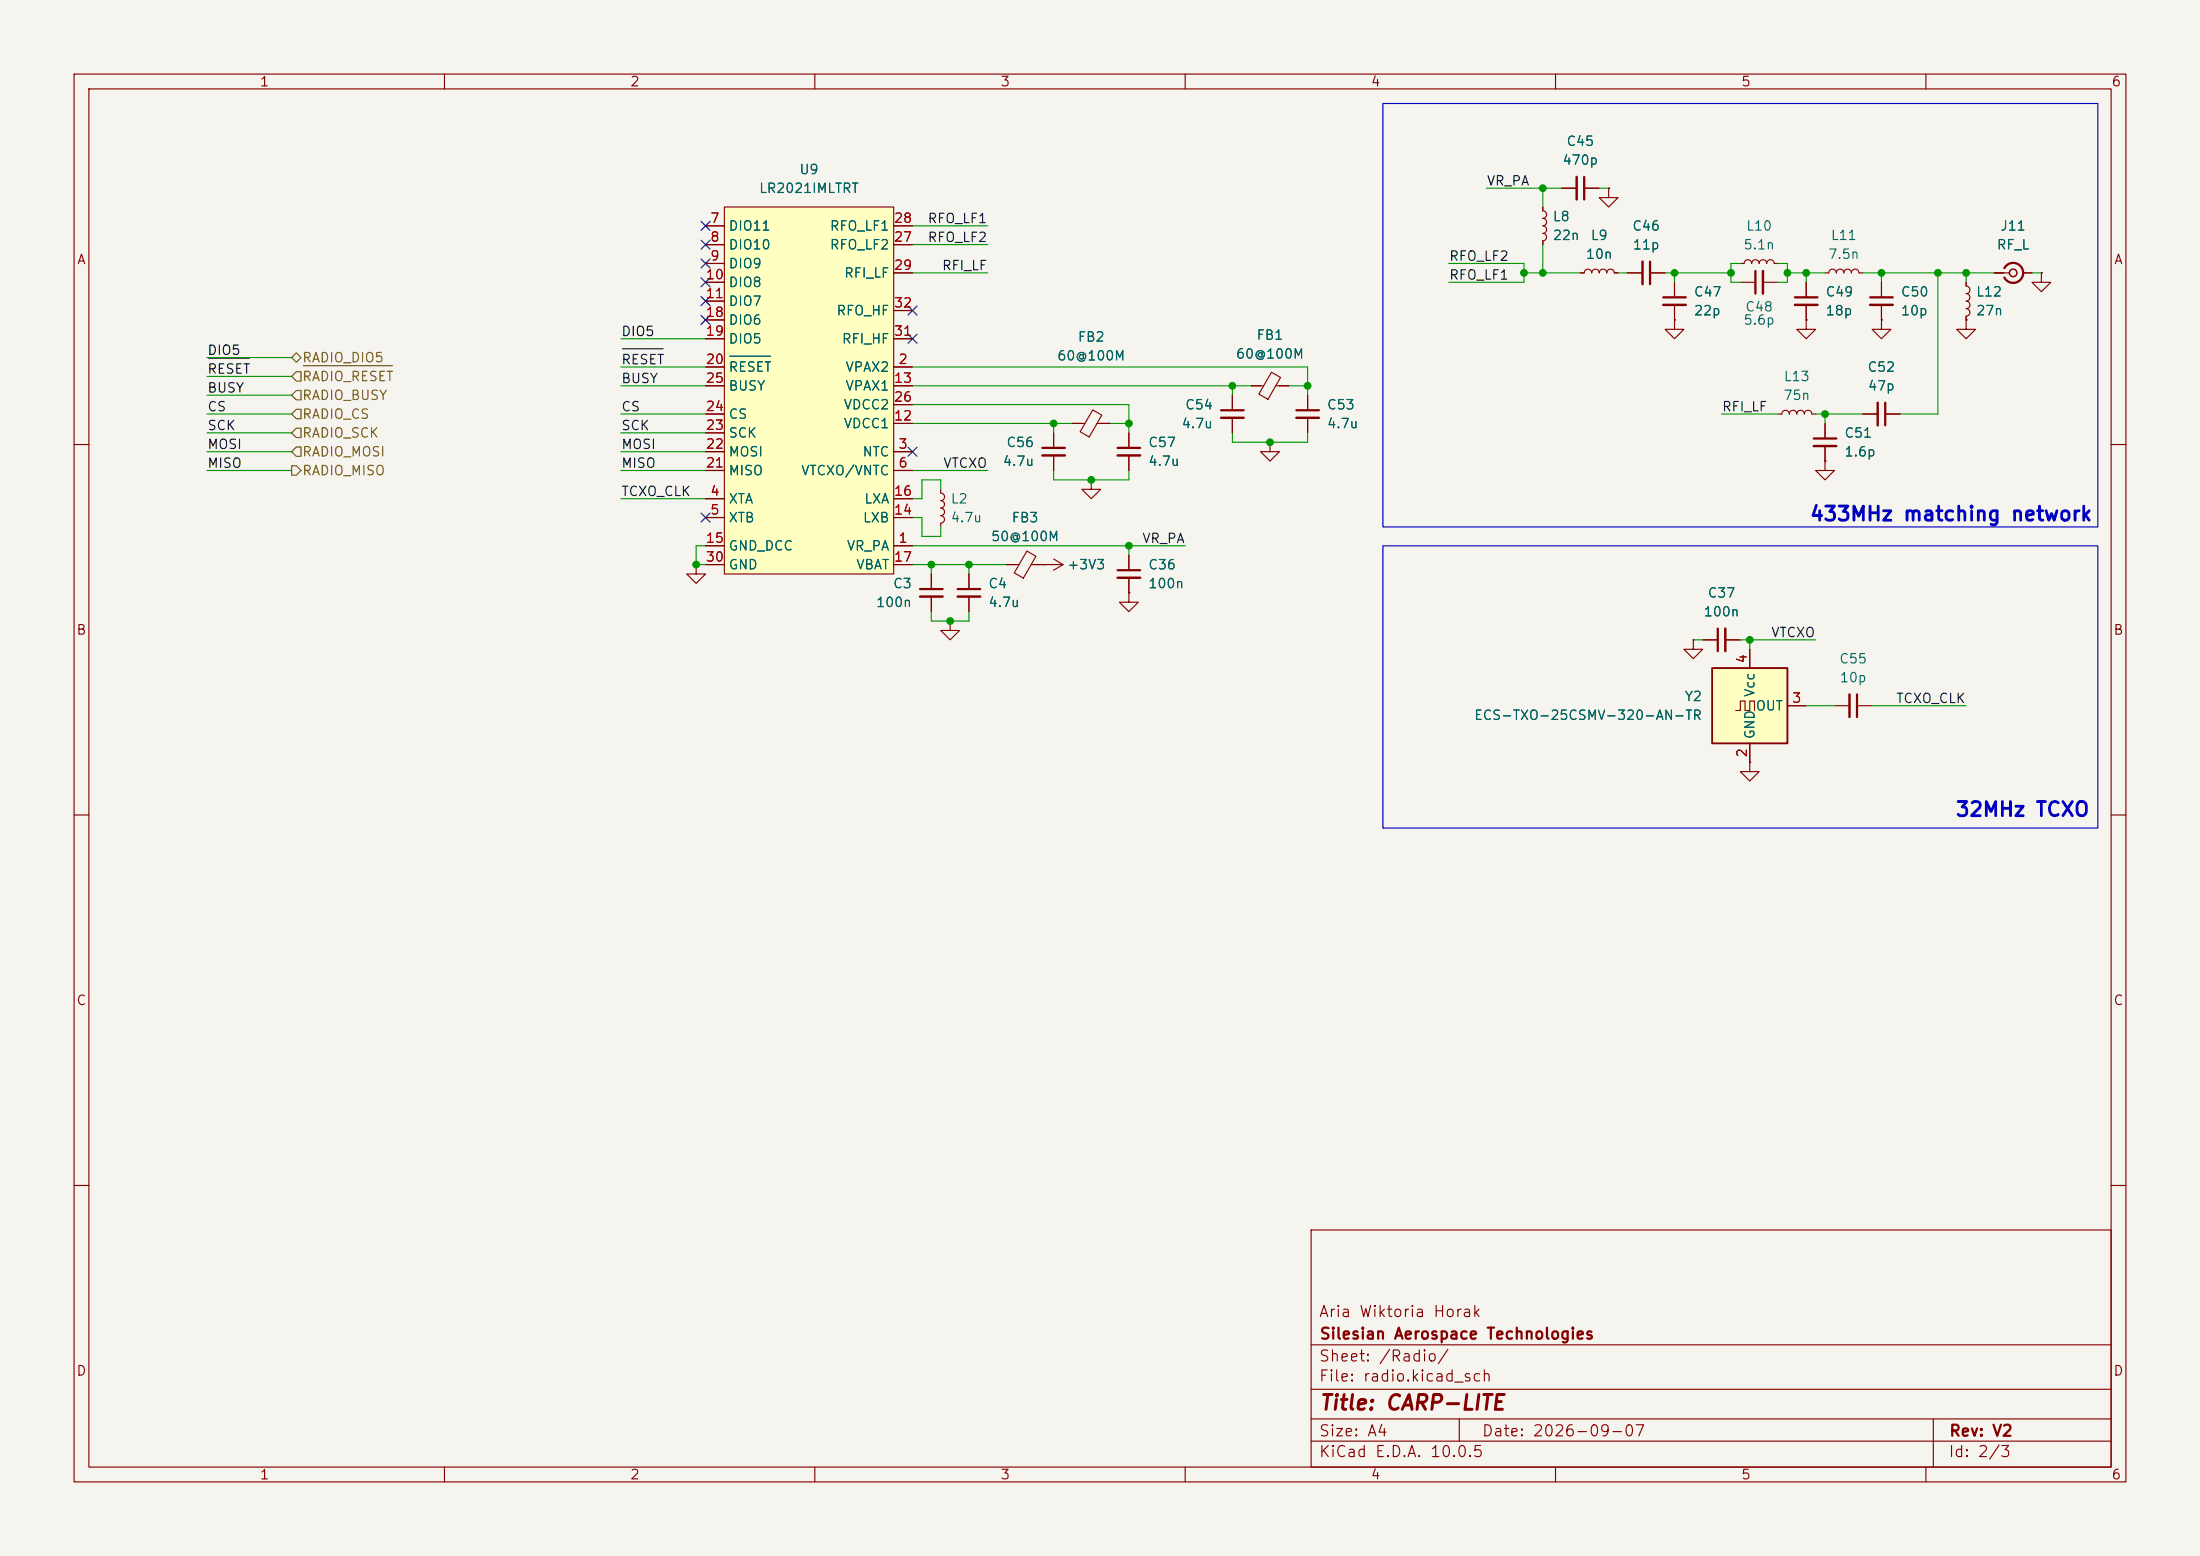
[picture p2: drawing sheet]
<svg xmlns="http://www.w3.org/2000/svg" width="297mm" height="210mm" viewBox="0 0 297 210" stroke-linecap="round" stroke-linejoin="round" font-family="sans-serif">
<path d="M0 0h297v210h-297z" fill="#f5f4ef" stroke="#f5f4ef" stroke-width=".14"/>
<g fill="none" stroke="#840000" stroke-width=".15">
<path d="M10 10h277v190h-277zM12 12h273v186h-273zM60 10v2M110 10v2M160 10v2M210 10v2M260 10v2M219.7 36.8h2M222.8 36.8h2M226.1 38.1v2M234.9 35.6h.6a.51 .51 0 0 1 .5-.5 .51 .51 0 0 1 .5 .5 .51 .51 0 0 1 .5-.5 .51 .51 0 0 1 .5 .5 .51 .51 0 0 1 .5-.5 .51 .51 0 0 1 .5 .5 .51 .51 0 0 1 .5-.5 .51 .51 0 0 1 .5 .5h.5M234.9 38.1h2.1"/>
<path d="M238 38.1h2M142.2 58.4v2.1M144.8 57.2h1.6M147.5 55.3l1.2 .7-1.7 3-1.2-.7zM148.1 57.2h1.8M226.1 41.1v2.1M10 60h2M125.7 77.5v2M127 66v.5a.51 .51 0 0 1 .5 .6 .51 .51 0 0 1-.5 .5 .5 .5 0 0 1 .5 .5 .5 .5 0 0 1-.5 .5 .51 .51 0 0 1 .5 .5 .51 .51 0 0 1-.5 .5 .5 .5 0 0 1 .5 .5 .5 .5 0 0 1-.5 .5v.5M130.8 77.5v2M135.9 76.2h1.6M138.6 74.4l1.3 .7-1.7 2.9-1.3-.7z"/>
<path d="M139.2 76.2h4.3M141 76.2h.1M142.2 61.5v2M142.2 75.4l1.3 .8M143.5 76.2l-1.3 .8M285 60h2M125.7 80.5v2.1M128.3 83.8v1.3h1.2l-1.2 1.3-1.3-1.3h1.3M128.3 83.8h.1M130.8 80.5v2.1M152.4 80v1.3h1.3l-1.3 1.3-1.3-1.3h1.3M152.4 80h.1"/>
<path d="M10 110h2M285 110h2M10 160h2M177 166h108v32h-108zM285 160h2M60 198v2M110 198v2M160 198v2M177 194.5h108M177 191.5h108M177 187.5h108M177 181.5h108"/>
<path d="M197 191.5v3M210 198v2M260 198v2M261 191.5v6.5"/>
</g>
<path d="M222.8 35.3v3.1M237 36.6v3M224.5 40.1h3.1M124.2 79.5h3.1M129.3 79.5h3M140.7 60.5h3.1" fill="none" stroke="#840000" stroke-width=".3"/>
<path d="M221.7 35.3v3.1M238 36.6v3M224.5 41.1h3.1M140.7 61.5h3.1M124.2 80.5h3.1M129.3 80.5h3" fill="none" stroke="#840000" stroke-width=".33"/>
<path d="M97.8 27.9h22.8v49.6h-22.8z" fill="#ffffc2"/>
<g fill="none" stroke="#840000" stroke-width=".15">
<path d="M95.2 30.5h2.6M95.2 33h2.6M95.2 35.6h2.6M95.2 38.1h2.6M97.8 27.9h22.8v49.6h-22.8zM120.6 30.5h2.6M120.6 33h2.6M120.6 36.8h2.6M208.3 27.9v.5a.51 .51 0 0 1 .5 .6 .51 .51 0 0 1-.5 .5 .5 .5 0 0 1 .5 .5 .5 .5 0 0 1-.5 .5 .51 .51 0 0 1 .5 .5 .51 .51 0 0 1-.5 .5 .5 .5 0 0 1 .5 .5 .5 .5 0 0 1-.5 .5v.5M210.8 25.4h2.1M213.4 36.8h.5a.51 .51 0 0 1 .5-.5 .51 .51 0 0 1 .5 .5 .51 .51 0 0 1 .5-.5 .51 .51 0 0 1 .5 .5 .51 .51 0 0 1 .5-.5 .51 .51 0 0 1 .5 .5 .51 .51 0 0 1 .5-.5 .51 .51 0 0 1 .5 .5h.5M213.9 25.4h2"/>
<path d="M217.2 25.4v1.3h1.2l-1.2 1.2-1.3-1.2h1.3M217.2 25.4h.1M243.8 38.1v2M246.4 36.8h.5a.51 .51 0 0 1 .5-.5 .51 .51 0 0 1 .5 .5 .51 .51 0 0 1 .5-.5 .51 .51 0 0 1 .5 .5 .51 .51 0 0 1 .5-.5 .51 .51 0 0 1 .5 .5 .51 .51 0 0 1 .5-.5 .51 .51 0 0 1 .6 .5h.5M254 38.1v2M265.4 38.1v.5a.51 .51 0 0 1 .5 .5 .51 .51 0 0 1-.5 .5 .5 .5 0 0 1 .5 .5 .5 .5 0 0 1-.5 .5 .51 .51 0 0 1 .5 .5 .51 .51 0 0 1-.5 .6 .5 .5 0 0 1 .5 .5 .5 .5 0 0 1-.5 .5v.5M269.2 36.8h2.1M273 36.8h1.3M275.6 36.8v1.3h1.3l-1.3 1.3-1.3-1.3h1.3M275.6 36.8h.1M95.2 49.5h2.6M95.2 40.6h2.6"/>
<path d="M95.2 52.1h2.6M95.2 43.2h2.6M95.2 45.7h2.6M95.2 58.4h2.6M95.2 55.9h2.6M120.6 49.5h2.6M120.6 57.2h2.6M120.6 52.1h2.6M120.6 45.7h2.6M120.6 54.6h2.6M120.6 41.9h2.6M152.4 58.4v2.1"/>
<path d="M166.4 53.3v2.1M166.4 56.4v2M171.4 59.7v1.3h1.3l-1.3 1.2-1.2-1.2h1.2M171.4 59.7h.1M176.5 53.3v2.1M176.5 56.4v2M226.1 43.2v1.3h1.2l-1.2 1.2-1.3-1.2h1.3M226.1 43.2h.1M240 55.9h.5a.51 .51 0 0 1 .5-.5 .51 .51 0 0 1 .6 .5 .51 .51 0 0 1 .5-.5 .51 .51 0 0 1 .5 .5 .51 .51 0 0 1 .5-.5 .51 .51 0 0 1 .5 .5 .51 .51 0 0 1 .5-.5 .51 .51 0 0 1 .5 .5h.5M243.8 43.2v1.3h1.3l-1.3 1.2-1.2-1.2h1.2M243.8 43.2h.1M243.8 41.1v2.1"/>
<path d="M246.4 57.2v2M251.5 55.9h2M254 43.2v1.3h1.3l-1.3 1.2-1.3-1.2h1.3M254 43.2h.1M254 41.1v2.1M254.5 55.9h2M265.4 43.2v1.3h1.3l-1.3 1.2-1.2-1.2h1.2M265.4 43.2h.1M94 76.2v1.3h1.2l-1.2 1.2-1.3-1.2h1.3M94 76.2h.1M95.2 73.7h2.6M95.2 61h2.6"/>
<path d="M95.2 67.3h2.6M95.2 69.9h2.6M95.2 63.5h2.6M95.2 76.2h2.6M120.6 73.7h2.6M120.6 61h2.6M120.6 67.3h2.6M120.6 69.9h2.6M120.6 63.5h2.6M120.6 76.2h2.6M147.3 64.8v1.2h1.3l-1.3 1.3-1.3-1.3h1.3M147.3 64.8h.1"/>
<path d="M152.4 61.5v2M152.4 74.9v2.1M152.4 78v2M246.4 62.2v1.3h1.2l-1.2 1.3-1.3-1.3h1.3M246.4 62.2h.1M246.4 60.2v2"/>
</g>
<path d="M98.5 48.1h5.5" fill="none" stroke="#006464" stroke-width=".15"/>
<path d="M213.9 23.9v3M270.6 36.2a1.35 1.35 0 0 1 2-.4 1.35 1.35 0 0 1 0 2.1 1.35 1.35 0 0 1-2-.4M164.8 55.4h3.1M175 55.4h3.1M242.3 40.1h3.1M244.9 59.2h3M252.5 40.1h3M254.5 54.4v3M150.9 77h3M150.9 60.5h3" fill="none" stroke="#840000" stroke-width=".3"/>
<path d="M212.9 23.9v3M164.8 56.4h3.1M175 56.4h3.1M242.3 41.1h3.1M252.5 41.1h3M253.5 54.4v3M150.9 78h3M150.9 61.5h3M244.9 60.2h3" fill="none" stroke="#840000" stroke-width=".33"/>
<circle cx="271.8" cy="36.8" r=".51" fill="none" stroke="#840000" stroke-width=".2"/>
<path d="M231.1 90.2h10.2v10.1h-10.2z" fill="#ffffc2"/>
<path d="M231.1 90.2h10.2v10.1h-10.2z" fill="none" stroke="#840000" stroke-width=".25"/>
<g fill="none" stroke="#840000" stroke-width=".15">
<path d="M95.2 30.5h2.6M95.2 33h2.6M95.2 35.6h2.6M95.2 38.1h2.6M120.6 30.5h2.6M120.6 33h2.6M120.6 36.8h2.6M208.3 27.9v.5M208.3 32.5v.5M210.8 25.4h2.1M213.4 36.8h.5M213.9 25.4h2"/>
<path d="M217.2 25.4h.1M217.9 36.8h.5M219.7 36.8h2M222.8 36.8h2M226.1 38.1v2M243.8 38.1v2M254 38.1v2M265.4 38.1v.5M269.2 36.8h1.3M273 36.8h1.3M275.6 36.8h.1M95.2 52.1h2.6"/>
<path d="M95.2 49.5h2.6M95.2 40.6h2.6M95.2 43.2h2.6M95.2 45.7h2.6M95.2 58.4h2.6M95.2 55.9h2.6M120.6 52.1h2.6M120.6 49.5h2.6M120.6 57.2h2.6M120.6 45.7h2.6M120.6 54.6h2.6M120.6 41.9h2.6"/>
<path d="M142.2 58.4v2.1M144.8 57.2h1.2M148.6 57.2h1.3M152.4 58.4v2.1M166.4 53.3v2.1M166.4 56.4v2M168.9 52.1h1.7M171.7 50.2l1.2 .8-1.7 2.9-1.2-.7zM172.2 52.1h1.8M176.5 53.3v2.1M176.5 56.4v2M226.1 43.2h.1"/>
<path d="M226.1 41.1v2.1M243.8 43.2h.1M243.8 41.1v2.1M246.4 57.2v2M251.5 55.9h2M254 43.2h.1M254 41.1v2.1M254.5 55.9h2M265.4 43.2h.1M265.4 42.7v.5M94 76.2h.1M95.2 73.7h2.6"/>
<path d="M95.2 61h2.6M95.2 67.3h2.6M95.2 69.9h2.6M95.2 63.5h2.6M95.2 76.2h2.6M120.6 73.7h2.6M120.6 61h2.6M120.6 67.3h2.6M120.6 69.9h2.6M120.6 63.5h2.6M120.6 76.2h2.6M125.7 77.5v2"/>
<path d="M130.8 77.5v2M135.9 76.2h1.3M139.7 76.2h1.3M141 76.2h.1M142.2 61.5v2M152.4 61.5v2M152.4 74.9v2.1M152.4 78v2M246.4 62.2h.1M246.4 60.2v2M125.7 80.5v2.1M130.8 80.5v2.1"/>
<path d="M152.4 80h.1M228.6 86.4v1.2h1.3l-1.3 1.3-1.3-1.3h1.3M228.6 86.4h.1M229.9 86.4h2M232.9 86.4h2M234.3 95.9h.6v-1.3h.7v1.3h.6v-1.3h.7v1.3M236.2 87.6v2.6M241.3 95.3h2.5M247.6 95.3h2.1M250.7 95.3h2M236.2 102.9v1.2h1.3l-1.3 1.3-1.3-1.3h1.3M236.2 102.9h.1"/>
<path d="M236.2 100.3v2.6"/>
</g>
<path d="M231.9 84.8v3.1M250.7 93.7v3.1" fill="none" stroke="#840000" stroke-width=".3"/>
<path d="M232.9 84.8v3.1M249.7 93.7v3.1" fill="none" stroke="#840000" stroke-width=".33"/>
<path d="M39.4 55.9l.6-.7h.6v1.3h-.6zM39.4 48.3l.6-.7 .6 .7-.6 .6zM39.4 53.3l.6-.6h.6v1.3h-.6zM39.4 50.8l.6-.6h.6v1.2h-.6zM39.4 58.4l.6-.6h.6v1.3h-.6zM41 49.4h12M39.4 61l.6-.7h.6v1.3h-.6zM39.4 62.9h.6l.6 .6-.6 .6h-.6z" fill="none" stroke="#725600" stroke-width=".15"/>
<path d="M28.2 48.3h5.5M84 47.1h5.5" fill="none" stroke="#0f0f0f" stroke-width=".15"/>
<g fill="none" stroke="#009600" stroke-width=".15">
<path d="M123.2 36.8h10.1M123.2 33h10.1M123.2 30.5h10.1M195.6 35.6h10.1v2.5h-10.1M200.7 25.4h10.1M205.7 36.8h7.7M208.3 25.4v2.5M208.3 33v3.8M215.9 25.4h1.3M218.4 36.8h1.3M224.8 36.8h8.9M226.1 36.8v1.3"/>
<path d="M234.9 35.6h-1.2v2.5h1.2M240 35.6h1.3v2.5h-1.3M241.3 36.8h5.1M243.8 36.8v1.3M251.5 36.8h17.7M254 36.8v1.3M261.6 36.8v19.1h-5.1M265.4 36.8v1.3M274.3 36.8h1.3M27.9 55.9h11.5M27.9 58.4h11.5M27.9 50.8h11.5"/>
<path d="M27.9 48.3h11.5M27.9 53.3h11.5M83.8 55.9h11.4M83.8 58.4h11.4M83.8 52.1h11.4M83.8 49.5h11.4M83.8 45.7h11.4M123.2 54.6h29.2v3.8M123.2 52.1h45.7M123.2 49.5h53.3v3.8M123.2 57.2h21.6M142.2 57.2v1.2"/>
<path d="M149.9 57.2h2.5M166.4 52.1v1.2M166.4 58.4v1.3h10.1v-1.3M174 52.1h2.5M232.4 55.9h7.6M245.1 55.9h6.4M246.4 55.9v1.3M27.9 63.5h11.5M27.9 61h11.5M83.8 63.5h11.4M83.8 61h11.4M83.8 67.3h11.4"/>
<path d="M95.2 73.7h-1.2v2.5h1.2M123.2 63.5h10.1M123.2 76.2h12.7M123.2 73.7h36.8M123.2 69.9h1.3v2.5h2.5v-1.3M125.7 76.2v1.3M127 66v-1.2h-2.5v2.5h-1.3M130.8 76.2v1.3M142.2 63.5v1.3h10.2v-1.3M152.4 73.7v1.2M125.7 82.6v1.2h5.1v-1.2M228.6 86.4h1.3"/>
<path d="M234.9 86.4h10.2M236.2 86.4v1.2M243.8 95.3h3.8M252.7 95.3h12.7"/>
</g>
<g fill="none" stroke="#000084" stroke-width=".15">
<path d="M94.6 32.4l1.3 1.2M94.6 37.5l1.3 1.2M94.6 35l1.3 1.2M94.6 29.9l1.3 1.2M95.9 32.4l-1.3 1.2M95.9 37.5l-1.3 1.2M95.9 35l-1.3 1.2M95.9 29.9l-1.3 1.2M94.6 42.6l1.3 1.2M94.6 40l1.3 1.2M95.9 42.6l-1.3 1.2M95.9 40l-1.3 1.2"/>
<path d="M122.6 45.1l1.2 1.2M122.6 41.3l1.2 1.2M123.8 41.3l-1.2 1.2M123.8 45.1l-1.2 1.2M94.6 69.2l1.3 1.3M95.9 69.2l-1.3 1.3M122.6 60.4l1.2 1.2M123.8 60.4l-1.2 1.2"/>
</g>
<path d="M186.7 14h96.5v57.1h-96.5zM186.7 73.7h96.5v38.1h-96.5z" fill="none" stroke="#0000c2" stroke-width=".15"/>
<path d="M98.5 48.1h5.5" fill="none" stroke="#006464" stroke-width=".15"/>
<g fill="#009600" stroke="#009600" stroke-width=".14">
<circle cx="246.4" cy="55.9" r=".46"/>
<circle cx="236.2" cy="86.4" r=".46"/>
<circle cx="176.5" cy="52.1" r=".46"/>
<circle cx="166.4" cy="52.1" r=".46"/>
<circle cx="152.4" cy="57.2" r=".46"/>
<circle cx="142.2" cy="57.2" r=".46"/>
<circle cx="147.3" cy="64.8" r=".46"/>
<circle cx="171.4" cy="59.7" r=".46"/>
<circle cx="125.7" cy="76.2" r=".46"/>
<circle cx="94" cy="76.2" r=".46"/>
<circle cx="152.4" cy="73.7" r=".46"/>
<circle cx="128.3" cy="83.8" r=".46"/>
<circle cx="130.8" cy="76.2" r=".46"/>
<circle cx="233.7" cy="36.8" r=".46"/>
<circle cx="243.8" cy="36.8" r=".46"/>
<circle cx="205.7" cy="36.8" r=".46"/>
<circle cx="208.3" cy="36.8" r=".46"/>
<circle cx="241.3" cy="36.8" r=".46"/>
<circle cx="226.1" cy="36.8" r=".46"/>
<circle cx="208.3" cy="25.4" r=".46"/>
<circle cx="254" cy="36.8" r=".46"/>
<circle cx="261.6" cy="36.8" r=".46"/>
<circle cx="265.4" cy="36.8" r=".46"/>
</g>
<text font-size="2" fill="#840000" x="178" y="190.8">Title: CARP-LITE</text>
<g font-size="1.9" fill="#0000c2">
<text x="244.2" y="70.8">433MHz matching network</text>
<text x="263.9" y="110.7">32MHz TCXO</text>
</g>
<g font-size="1.5" fill="#840000">
<text x="178" y="178.1">Aria Wiktoria Horak</text>
<text x="178" y="184.1">Sheet: /Radio/</text>
<text x="178" y="181.1">Silesian Aerospace Technologies</text>
<text x="178" y="186.8">File: radio.kicad_sch</text>
<text x="178" y="197">KiCad E.D.A. 10.0.5</text>
<text x="178" y="194.2">Size: A4</text>
<text x="200" y="194.2">Date: 2026-09-07</text>
<text x="263" y="197">Id: 2/3</text>
<text x="263" y="194.2">Rev: V2</text>
</g>
<g font-size="1.3" fill="#840000">
<text x="35" y="12">1</text>
<text x="85" y="12">2</text>
<text x="135" y="12">3</text>
<text x="185" y="12">4</text>
<text x="235" y="12">5</text>
<text x="285" y="12">6</text>
<text x="10.3" y="36">A</text>
<text x="285.3" y="36">A</text>
<text x="10.2" y="86">B</text>
<text x="285.2" y="86">B</text>
<text x="10.2" y="136">C</text>
<text x="285.2" y="136">C</text>
<text x="10.2" y="186">D</text>
<text x="285.2" y="186">D</text>
<text x="35" y="200">1</text>
<text x="85" y="200">2</text>
<text x="135" y="200">3</text>
<text x="185" y="200">4</text>
<text x="235" y="200">5</text>
<text x="285" y="200">6</text>
</g>
<g font-size="1.3" fill="#006464">
<text x="107.8" y="23.8">U9</text>
<text x="210.8" y="22.6">470p</text>
<text x="211.4" y="20">C45</text>
<text x="102.4" y="26.4">LR2021IMLTRT</text>
<text x="98.3" y="31.4">DIO11</text>
<text x="98.3" y="34">DIO10</text>
<text x="111.9" y="34">RFO_LF2</text>
<text x="111.9" y="31.4">RFO_LF1</text>
<text x="209.5" y="30.2">L8</text>
<text x="209.5" y="32.7">22n</text>
<text x="214" y="35.3">10n</text>
<text x="214.7" y="32.7">L9</text>
<text x="220.3" y="31.4">C46</text>
<text x="220.3" y="34">11p</text>
<text x="235.3" y="34">5.1n</text>
<text x="235.6" y="31.4">L10</text>
<text x="246.7" y="35.3">7.5n</text>
<text x="247.1" y="32.7">L11</text>
<text x="269.5" y="34">RF_L</text>
<text x="270" y="31.4">J11</text>
<text x="98.3" y="36.5">DIO9</text>
<text x="98.3" y="39.1">DIO8</text>
<text x="98.3" y="41.6">DIO7</text>
<text x="113.9" y="37.8">RFI_LF</text>
<text x="228.6" y="40.3">C47</text>
<text x="246.4" y="40.3">C49</text>
<text x="256.5" y="40.3">C50</text>
<text x="266.7" y="40.3">L12</text>
<text x="98.3" y="44.1">DIO6</text>
<text x="98.3" y="46.7">DIO5</text>
<text x="112.8" y="42.9">RFO_HF</text>
<text x="113.6" y="46.7">RFI_HF</text>
<text x="145.4" y="46.4">FB2</text>
<text x="169.5" y="46.2">FB1</text>
<text x="228.6" y="42.9">22p</text>
<text x="235.3" y="44.1">5.6p</text>
<text x="235.5" y="42.4">C48</text>
<text x="246.4" y="42.9">18p</text>
<text x="256.5" y="42.9">10p</text>
<text x="266.7" y="42.9">27n</text>
<text x="98.3" y="50.5">RESET</text>
<text x="98.3" y="53">BUSY</text>
<text x="114" y="50.5">VPAX2</text>
<text x="114" y="53">VPAX1</text>
<text x="142.6" y="49">60@100M</text>
<text x="166.8" y="48.7">60@100M</text>
<text x="240.7" y="51.8">L13</text>
<text x="252" y="50.5">C52</text>
<text x="252.1" y="53">47p</text>
<text x="98.3" y="59.4">SCK</text>
<text x="98.3" y="56.8">CS</text>
<text x="113.8" y="58.1">VDCC1</text>
<text x="113.8" y="55.6">VDCC2</text>
<text x="159.4" y="58.1">4.7u</text>
<text x="159.9" y="55.6">C54</text>
<text x="179.1" y="55.6">C53</text>
<text x="179.1" y="58.1">4.7u</text>
<text x="240.7" y="54.3">75n</text>
<text x="248.9" y="59.4">C51</text>
<text x="98.3" y="64.5">MISO</text>
<text x="98.3" y="61.9">MOSI</text>
<text x="108.1" y="64.5">VTCXO/VNTC</text>
<text x="116.3" y="61.9">NTC</text>
<text x="135.3" y="63.2">4.7u</text>
<text x="135.8" y="60.7">C56</text>
<text x="154.9" y="60.7">C57</text>
<text x="154.9" y="63.2">4.7u</text>
<text x="248.9" y="61.9">1.6p</text>
<text x="98.3" y="68.3">XTA</text>
<text x="98.3" y="70.8">XTB</text>
<text x="116.4" y="70.8">LXB</text>
<text x="116.6" y="68.3">LXA</text>
<text x="128.3" y="68.3">L2</text>
<text x="128.3" y="70.8">4.7u</text>
<text x="136.5" y="70.8">FB3</text>
<text x="98.3" y="74.6">GND_DCC</text>
<text x="98.3" y="77.2">GND</text>
<text x="114.2" y="74.6">VR_PA</text>
<text x="115.5" y="77.2">VBAT</text>
<text x="133.7" y="73.4">50@100M</text>
<text x="144" y="77.2">+3V3</text>
<text x="154.9" y="77.2">C36</text>
<text x="118.2" y="82.2">100n</text>
<text x="120.5" y="79.7">C3</text>
<text x="133.3" y="79.7">C4</text>
<text x="133.3" y="82.2">4.7u</text>
<text x="154.9" y="79.7">100n</text>
<text x="229.9" y="83.5">100n</text>
<text x="230.4" y="81">C37</text>
<text x="248.2" y="89.9">C55</text>
<text x="227.3" y="94.9">Y2</text>
<text x="237.2" y="94.2" transform="rotate(-90 237.2 94.2)">Vcc</text>
<text x="248.3" y="92.4">10p</text>
<text x="198.9" y="97.5">ECS-TXO-25CSMV-320-AN-TR</text>
<text x="236.9" y="96.2">OUT</text>
<text x="237.2" y="99.8" transform="rotate(-90 237.2 99.8)">GND</text>
</g>
<g font-size="1.3" fill="#0f0f0f">
<text x="200.6" y="25.4">VR_PA</text>
<text x="125.1" y="33">RFO_LF2</text>
<text x="125.1" y="30.4">RFO_LF1</text>
<text x="195.6" y="35.5">RFO_LF2</text>
<text x="127.1" y="36.8">RFI_LF</text>
<text x="195.6" y="38.1">RFO_LF1</text>
<text x="83.8" y="45.7">DIO5</text>
<text x="27.9" y="53.3">BUSY</text>
<text x="27.9" y="50.8">RESET</text>
<text x="27.9" y="48.2">DIO5</text>
<text x="83.8" y="49.5">RESET</text>
<text x="83.8" y="52">BUSY</text>
<text x="27.9" y="58.4">SCK</text>
<text x="27.9" y="55.8">CS</text>
<text x="83.8" y="55.8">CS</text>
<text x="83.8" y="58.4">SCK</text>
<text x="232.4" y="55.8">RFI_LF</text>
<text x="27.9" y="60.9">MOSI</text>
<text x="27.9" y="63.5">MISO</text>
<text x="83.8" y="63.5">MISO</text>
<text x="83.8" y="60.9">MOSI</text>
<text x="127.3" y="63.5">VTCXO</text>
<text x="83.8" y="67.3">TCXO_CLK</text>
<text x="154.1" y="73.6">VR_PA</text>
<text x="239" y="86.3">VTCXO</text>
<text x="255.9" y="95.2">TCXO_CLK</text>
</g>
<g font-size="1.3" fill="#a90000">
<text x="95.8" y="30.4">7</text>
<text x="95.8" y="32.9">8</text>
<text x="95.8" y="35.5">9</text>
<text x="120.6" y="32.9">27</text>
<text x="120.6" y="30.4">28</text>
<text x="95.2" y="38">10</text>
<text x="95.2" y="40.6">11</text>
<text x="120.6" y="36.7">29</text>
<text x="120.6" y="41.8">32</text>
<text x="95.2" y="43.1">18</text>
<text x="95.2" y="45.6">19</text>
<text x="120.6" y="45.6">31</text>
<text x="95.2" y="49.4">20</text>
<text x="95.2" y="52">25</text>
<text x="120.6" y="52">13</text>
<text x="121.2" y="49.4">2</text>
<text x="95.2" y="58.3">23</text>
<text x="95.2" y="55.8">24</text>
<text x="120.6" y="57.1">12</text>
<text x="120.6" y="54.5">26</text>
<text x="95.2" y="63.4">21</text>
<text x="95.2" y="60.9">22</text>
<text x="121.2" y="60.9">3</text>
<text x="121.2" y="63.4">6</text>
<text x="95.8" y="67.2">4</text>
<text x="95.8" y="69.8">5</text>
<text x="120.6" y="69.8">14</text>
<text x="120.6" y="67.2">16</text>
<text x="95.2" y="73.6">15</text>
<text x="95.2" y="76.1">30</text>
<text x="120.6" y="76.1">17</text>
<text x="121.2" y="73.6">1</text>
<text x="236.1" y="89.6" transform="rotate(-90 236.1 89.6)">4</text>
<text x="241.8" y="95.2">3</text>
<text x="236.1" y="102.3" transform="rotate(-90 236.1 102.3)">2</text>
</g>
<g font-size="1.3" fill="#725600">
<text x="40.7" y="49.2">RADIO_DIO5</text>
<text x="40.7" y="51.8">RADIO_RESET</text>
<text x="40.7" y="56.8">RADIO_CS</text>
<text x="40.7" y="54.3">RADIO_BUSY</text>
<text x="40.7" y="59.4">RADIO_SCK</text>
<text x="40.7" y="61.9">RADIO_MOSI</text>
<text x="40.7" y="64.5">RADIO_MISO</text>
</g>
</svg>
